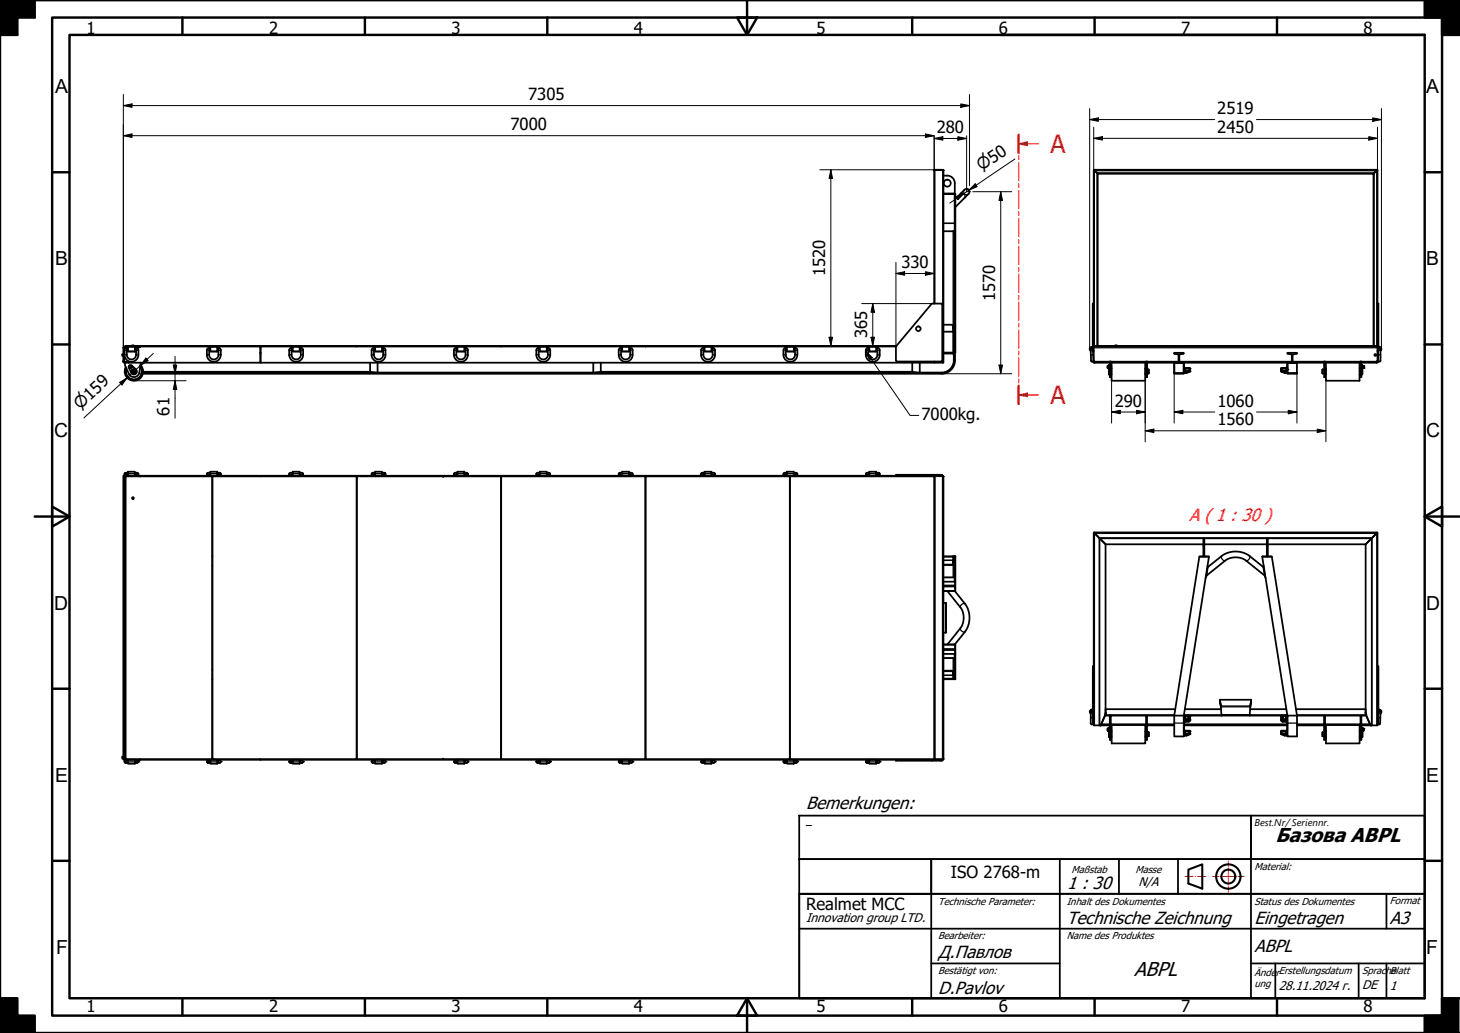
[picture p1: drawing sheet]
<svg xmlns="http://www.w3.org/2000/svg" width="420mm" height="297mm" viewBox="0 0 420 297" stroke-linecap="round" stroke-linejoin="round" font-family="sans-serif">
<!-- layer: Visible (ISO) -->
<g fill="none" stroke="#000" stroke-width=".51">
<path d="M268.8 49h2.7v55.3h-2.7M271.5 49l-.2-.2-2.4 .1-.1 38.4M271.5 55.8h3.4v45.7h-.6M271.5 50.5a2.42 2.42 0 0 1 3.3 2.2v3M271.5 55.7l3.3 .1M278.7 55.7l-3.8 3.8M278.8 55.7a.84 .84 0 0 0 0-1.2 .84 .84 0 0 0-1.2 0l-2.7 2.7M314.7 48.9l.2 .1zM314.7 48.9v38.4M314.9 48.8v.2M314.9 48.8h81.4M314.9 49l1 1-.9-.9"/>
<path d="M396.2 49l-.9 1 .8-.9M396.2 49l.1-.2-.2 .3M396.2 49l-.1 .1M396.3 49h.1M396.4 48.9l-.1 .1M396.4 48.9v38.4M274.5 66.4l-3 .1M35.9 99.8h.9M35.9 99.6h4.4M35.9 99.6l-.4 .4v3.9M36.2 99.6v-.1h24.9v.1M36.8 99.6h2v1.5h-2z"/>
<path d="M38 99.5v-.2h.5v.2M40.3 99.6h34.6v4.7h-37.8v-.2h-1.2M40.3 99.6v.3h-1.5l1.5-.1M60.5 99.6h2v1.5h-2zM61.1 99.6v-.1h41.5l.1 .1v-.1h41.5v.1M74.9 99.6h.1M84.2 99.6h2v1.5h-2zM107.9 99.6h2v1.5h-2zM131.6 99.6h2v1.5h-2zM144.2 99.6v-.1h41.5l.1 .1v-.1h41.5v.1M155.3 99.6h2.1v1.5h-2.1zM179 99.6h2.1v1.5h-2.1z"/>
<path d="M202.8 99.6h1.9v1.5h-1.9zM226.5 99.6h2v1.5h-2zM250.2 99.6h2v1.5h-2zM257.8 99.6h-182.8v4.7h193.8v-.3M258 99.5h-30.7v.1M270.8 87.3h-2.6l-10.4 12.3v4M270.8 87.3l.4 .3v16M271.5 93.4h2.4l.3 .2 .3 10M314.1 99.8l.6-.2v.3l-.7 .2-.1 .4M314.1 99.8l-.5 .5 .3 .6M314.5 99.6v-12.3h.2v12.3l-.2 .1M314.5 100v.2"/>
<path d="M314.9 99.6v-.1h81.3v.1M315.9 99.5v-49.5h79.4v49.5M320.9 99.5v-.2h.5v.2M396.4 99.6h-81.7v4.7h.3M396.4 87.3h.3v12.4M396.4 87.3v12.3h.3M396.4 99.6l1 .4 .1 .5-.2 .4M396.4 99.9l.7 .1 .2 .5M396.4 99.6v4.2M396.7 100v.1M35.5 103.9l.1 .2M35.5 103.9h.2v-3.9l.2-.1-.2 4 .2 .2"/>
<path d="M35.5 101.8h-.3v.5h.3M35.5 103.9v.1M35.6 104.2l.3 .1M35.7 103.9l.2 .2M35.7 101.5h.1M35.9 104.1h1.1v.2h-1.1M36 104.3v.8l1.1 2.4a1.6 1.6 0 0 0 1.7 .9 1.6 1.6 0 0 0 1.3-1.3l.4-2.8M36 104.4h-.2l.2 .1M36.8 100l-.6 .1-.3 .3v1.9l.7 1.3 1 .4 1.3-.3 .9-1.1v-2.2l-.3-.3-.7-.1M36.8 100.7h-.3v1.3a1.33 1.33 0 0 0 1.3 1.4 1.33 1.33 0 0 0 1.4-1.4v-1.3h-.4M37.2 105.1h.7l1.2 1.1a.86 .86 0 0 1-.1 1.3 .86 .86 0 0 1-1.2-.3l-.7-1.5zM37.3 105.5v.2"/>
<path d="M37.3 105.6l.5 .1M37.3 105.6l.2 .2 .3-.1M37.4 105.8h.1M37.4 105.2l-.1 .2M37.5 105.8h.1M37.5 105.2h.2M37.6 105.2l-.3 .4M37.6 105.2l.2 .1M37.6 105.2l.3 .2M37.8 105.3l.1 .1M37.8 105.3l.1 .2M37.9 105.4l-.1 .3"/>
<path d="M37.9 105.6l-.2 .2M38.4 106.9l.1 .1M38.4 106.8l.1 .2M38.4 106.7v.2M38.4 106.7v.1M38.5 107h.1M38.6 106.7l.1 .1M38.6 106.7h-.2M38.6 107h-.1M38.7 106.8l-.1 .2M40.3 105.5a2.28 2.28 0 0 1-1.4 3.6 2.28 2.28 0 0 1-2.5-3.1M40.4 105.2a2.44 2.44 0 0 1-1.5 4 2.44 2.44 0 0 1-2.6-3.4"/>
<path d="M40.4 105a2.66 2.66 0 0 1 .2 3.5 2.66 2.66 0 0 1-3.6 .5 2.66 2.66 0 0 1-.8-3.4M60.5 100l-.6 .1-.3 .3v2.1l.7 1.1 1 .4 1.3-.3 .6-.6 .3-.6v-2.1l-.3-.3-.7-.1M60.5 100.7h-.3v1.3a1.33 1.33 0 0 0 1.3 1.4 1.33 1.33 0 0 0 1.4-1.4v-1.3h-.4M74.9 101.5h.1M74.9 101.4h.1M84.2 100l-.7 .1-.2 .3-.1 1.9 .7 1.2 1.1 .5 1.4-.4 .8-1.1v-2.1l-.3-.3-.7-.1M84.2 100.7h-.3v1.3a1.33 1.33 0 0 0 1.3 1.4 1.33 1.33 0 0 0 1.4-1.4v-1.3h-.4M106.5 104.3l.1 2.6 2 .2h62.2l2-.2 .1-2.6M107.9 100l-.7 .1-.2 .3v1.9l.6 1.2 1.2 .5 1.3-.4 .7-.9 .1-2.3-.3-.3-.7-.1M107.9 100.7h-.3v1.3a1.33 1.33 0 0 0 1.3 1.4 1.33 1.33 0 0 0 1.4-1.4v-1.3h-.4M131.6 100l-.9 .3v2l.6 1.2 1.1 .5 1.4-.4 .7-.9 .1-2.3-.3-.3-.7-.1M131.6 100.7h-.3v1.3a1.33 1.33 0 0 0 1.4 1.4 1.33 1.33 0 0 0 1.3-1.4v-1.3h-.4"/>
<path d="M155.3 100l-.7 .1-.2 .3v1.9l.6 1.2 1.1 .5 1.4-.4 .8-1v-2.2l-.2-.3-.7-.1M155.3 100.7h-.3v1.3a1.32 1.32 0 0 0 1.3 1.4 1.32 1.32 0 0 0 1.4-1.4v-1.3h-.3M179 100l-.6 .1-.3 .3v1.9l.7 1.3 1.1 .4 1.4-.4 .7-1-.1-2.3-.8-.3M179 100.7h-.3v1.3a1.33 1.33 0 0 0 1.3 1.4 1.33 1.33 0 0 0 1.4-1.4v-1.3h-.3M202.8 100l-.7 .1-.3 .3v1.9l.7 1.3 1.1 .4 1.4-.4 .7-1v-2.2l-.2-.3-.8-.1M202.8 100.7h-.4v1.3a1.33 1.33 0 0 0 1.4 1.4 1.33 1.33 0 0 0 1.3-1.4v-1.3h-.4M226.5 100l-.7 .1-.3 .3v2.1l.7 1.1 1.1 .4 1.2-.3 .9-1.1v-2.2l-.2-.3-.7-.1M226.5 100.7h-.4v1.3a1.33 1.33 0 0 0 1.4 1.4 1.33 1.33 0 0 0 1.3-1.4v-1.3h-.3M250.2 100l-.8 .1-.2 .3v1.9l.6 1.2 1.2 .5 1.2-.3 .6-.6 .3-.6v-2.1l-.3-.3-.6-.1M250.2 100.7h-.4v1.3a1.33 1.33 0 0 0 1.4 1.4 1.33 1.33 0 0 0 1.3-1.4v-1.3h-.3M257.8 103.6l.4 .4h12.6M271.2 103.6l-.4 .4"/>
<path d="M271.5 101.5h2.7v.2M274.5 103.6a3.5 3.5 0 0 1-3.5 3.5l-8.3-.1-.2-.2v-2.5M274.8 101.5v2.1M274.8 103.6a3.8 3.8 0 0 1-3.8 3.9h-229.9M314.5 104h.4l.1 .3M314.6 100.8l.1 .1-.1 .2M314.6 103.7l-.3 .3-.3-.3-.1-3.3 .3-.4 .3 .4 .2 3.3M314.7 104.1h.3M315 104.3h4.4v-.3h.3v.3h10.1v-.3h.3v.3h7.8M318.8 105.2v.6M318.8 105.7v.1M318.8 105.4v.3"/>
<path d="M318.8 105.2v.2M318.8 105.2h.2l-.2 .2M318.8 105.2h.1M319 105.4v.3h-.2M319 105.7l-.2 .1M319 105.8h.1M319 105.3h.1M319.1 105.2v.7l-.1-.7M319.4 104v4.4h.3v-4.4M319.4 105h-.3v2.7h.3M319.4 104.1h.3M319.4 105.1h.3"/>
<path d="M319.7 107.4h.1M319.7 106.2h.1M319.7 105.7h.1M319.7 105.4h.1M319.8 105.4v.3M319.8 107.7h.1M319.8 106h.1M319.8 106v1.7M319.9 104.3v5.2h9.7v-5.2M329.6 107.7h.1M329.6 106h.1M329.7 106v1.7"/>
<path d="M329.7 107.4h.1M329.7 106.2h.1M329.8 104v4.4h.3v-4.4M329.8 104.1h.3M329.8 105.1h.3M330.1 107.4h.4M330.1 106.2h.4M330.5 106.2v1.2M337.9 107.3h2.7M337.9 104.3v3M337.9 107.2v.1M337.9 104.3h2.7l-2.7 .1"/>
<path d="M339.2 104l-.1 .3M339.2 104h.2v.3h-.2zM339.4 104v.3M339.4 102.1v1.9M339.4 102.1l.2-.2 .9-.2 .1-.2h-2.7l.1 .2 1.1 .2 .1 2.1M340.6 107.2v.1M340.6 104.4v2.9h-2.7M340.6 104.3h30M340.7 104.3l.1 1.4 1.6 .1 .1 1-1 .4h-.9M370.4 104.3l-.1 1.4-1.6 .1v1l1.8 .5M370.5 107.3h2.7M370.5 107.2v.1"/>
<path d="M370.6 104.3v3h2.6v-2.9M370.6 104.3h2.6l-2.6 .1M370.6 101.7l-.1-.2h2.7l-.1 .2-.9 .2-.2 .2M370.6 101.7l1 .2M371.6 101.9l.2 .2v1.9M371.8 104l-.1 .3M371.8 104h.2v.3h-.2zM372 104v.3M372 102.1v1.9M373.2 107.3h.1M373.2 104.3h7.8v-.3h.3v.3h10.2v-.3h.3v.3h4.3M380.6 106.2v1.2"/>
<path d="M380.6 107.4h.5M380.6 106.2h.5M381.1 104v4.4h.2v-4.4M381.1 104.1h.2M381.1 105.1h.2M381.3 107.4h.1M381.3 106.2h.1M381.5 106v1.7M381.5 107.7h.1M381.5 106h.1M381.6 104.3v5.2h9.6v-5.2M391.2 107.7h.2"/>
<path d="M391.2 106h.2M391.4 106v1.7M391.4 106v.1M391.4 105.4v.3M391.4 105.7h.1M391.4 105.4h.1M391.4 107.6v.1M391.4 107.4h.1M391.4 106.2h.1M391.5 104v4.4h.3v-4.4M391.5 104.1h.3M391.5 105.1h.3"/>
<path d="M391.8 105h.2v2.7h-.2M392 105.2v.7M392 106.2h.1M392 106.2v1.2M392.1 107.4l-.1 .1M392.1 105.2v.6M392.2 105.3h.1M392.2 105.5h.2M392.4 105.8h.1M392.4 105.2v.6zM392.4 105.2h-.2v.6h.2M392.4 105.8h-.2"/>
<path d="M396.2 104.1h.2M396.4 103.8l-.3 .5M396.4 103.8l-.1 .1M396.4 103.9v.4h-.3M396.6 100.4l.3-.4 .4 .3v3.4l-.3 .3-.4-.3v-3.3M396.6 100.8l-.2 .1 .2 .2M396.7 103.9l-.3 .1M36.2 137h24.9v81.3h-24.9zM36.8 136.7l2 .1M36.8 135.9l-.8 .1-.2 .2 .3 .5h.7M36.8 136.6h-.6M38.8 136.7v-1.1h-2v1.2"/>
<path d="M38.8 135.9l.8 .1 .2 .3-.2 .4h-.8M38.8 136.6h.6M40.3 137v-.2h34.6v.2M40.4 137v-.2h-4.9v81.7h4.7M60.5 136.7l2 .1M60.5 135.9h-.7l-.3 .3 .2 .4 .8 .1M60.5 136.6h-.6M61.1 137.1h.1M61.1 137h41.5v81.3h-41.5zM62.5 136.7v-1.1h-2v1.2M62.5 135.9l.8 .1 .2 .3-.1 .3-.9 .1M62.5 136.6h.6"/>
<path d="M84.2 136.7l2 .1M84.2 135.9l-.7 .1-.3 .3 .2 .3 .8 .1M84.2 136.6h-.6M86.2 136.7v-1.1h-2v1.2M86.2 135.9h.7l.3 .3-.1 .4-.9 .1M86.2 136.6h.6M102.6 137.1h.1M102.7 137h41.5v81.3h-41.5zM107.9 136.7l2 .1M107.9 135.9l-.7 .1-.3 .3 .3 .4h.7M107.9 136.6h-.6M109.9 136.7v-1.1h-2v1.2"/>
<path d="M109.9 135.9l.8 .1 .2 .2-.2 .5h-.8M109.9 136.6h.7M127.5 137.1h.1M131.6 136.7l2 .1M131.6 135.9l-.7 .1-.3 .2 .3 .5h.7M131.6 136.6h-.6M133.6 136.7v-1.1h-2v1.2M133.6 135.9l.8 .1 .2 .2-.2 .5h-.8M133.6 136.6h.7M144.2 137.1h.1M144.2 137h41.5v81.3h-41.5zM155.3 136.7l2.1 .1"/>
<path d="M155.3 135.9l-.7 .1-.3 .2 .3 .5h.7M155.3 136.6h-.6M157.4 136.7v-1.1h-2.1v1.2M157.4 135.9l.7 .1 .2 .2-.2 .5h-.7M157.4 136.6h.6M179 136.7l2.1 .1M179 135.9l-.7 .1-.2 .2 .2 .5h.7M179 136.6h-.6M181.1 136.7v-1.1h-2.1v1.2M181.1 135.9l.7 .1 .3 .2-.3 .5h-.7M181.1 136.6h.6M185.7 137.1h.1"/>
<path d="M185.8 137h41.5v81.3h-41.5zM202.8 136.7l1.9 .1M202.8 135.9l-.8 .1-.2 .2 .2 .5h.8M202.8 136.6h-.7M204.7 136.7v-1.1h-1.9v1.2M204.7 135.9l.8 .1 .3 .3-.3 .4h-.8M204.7 136.6h.7M226.5 136.7l2 .1M226.5 135.9h-.7l-.3 .3 .1 .4 .9 .1M226.5 136.6h-.7M227.3 137.1h.1M228.5 136.7v-1.1h-2v1.2"/>
<path d="M228.5 135.9l.7 .1 .3 .3-.2 .3-.8 .1M228.5 136.6h.6M250.2 136.7l2 .1M250.2 135.9l-.8 .1-.2 .3 .1 .3 .9 .1M250.2 136.6h-.6M252.2 136.7v-1.1h-2v1.2M252.2 135.9h.7l.3 .3-.2 .4-.8 .1M252.2 136.6h.6M257.8 136.8h-182.8v.2M257.8 136.8h11.2M268.2 136.8v-.3h3v.3M268.2 136.5h-10.4v.3"/>
<path d="M268.8 136.8v81.7M268.9 137h2.5M269 136.8l-.1 .2h-41.6v81.3h41.5M269 136.8h2.4l.1 .2M269.1 136.9l-.3 .2M271.2 136.9l.3 .2M271.5 137h.1M271.5 137v81.3M61.1 160h.1M144.2 160h.1M271.5 160h3.4v7.2M274.2 160l.1 1.3"/>
<path d="M274.7 160l-.4 1.1M274.8 160l-.5 1.2M314.7 153.2v55.4h4.7v-.2M314.9 153.1l.1 .2M314.9 153.1h81.4M315 153.3l-.3-.1 3.5 3.3v48.8l-1.4 3.2M315.9 154.2h.1M316.3 154.6l1.9 1.9h28.1M346.3 154.8h.3v5.2h-.3zM346.6 156.5h18M364.6 154.8h.2v5.2h-.2zM395.2 154.2h.1"/>
<path d="M396.1 153.4l-3.1 3.1h-28.2M396.2 153.3l.1-.2-.2 .3M396.2 153.3l-3.2 3.2v48.7l1.4 3.3M396.2 153.3l-.1 .1M396.3 153.3h.1M396.3 153.2v.1M396.4 153.2v55.4h-4.6v-.2M61.1 162.7h.1M144.2 162.7h.1M271.5 170h3.3l3.3 4.3 .7 1.6 .2 1.5-.1 1.6-.6 1.7-3.5 4.6h-3.3l3.3 .1v2.6h-3.3M271.5 167.3h3.3v2.6h-3.3M271.5 173.3l.8 .1v8.5l-.8 .1"/>
<path d="M271.5 168.4h3.3v.2h-3.3zM271.5 166h3.2M272.6 170l3.8 4.7a5.2 5.2 0 0 1 0 5.9l-3.8 4.7M274.3 160.1h.2l-.2 .2M274.3 161.3v-.2l-.1 1.1-.2 .2h-2.5M274.3 161.3h.1M274.3 161.3l-.2 1.2h-2.6M274.7 167.3l.2-.1v2.8l-.2-.1M345.1 160.1h2.8l-7.2 45.7v6h-2.8v-6zM345.2 160.1h2.7M347.2 165.5l5.4-4.3a5.2 5.2 0 0 1 6 0l5.4 4.3M347.2 165.5l-.2 .7"/>
<path d="M347.5 162.7l.1 .4M347.6 163.1l4.6-3.6 1.5-.7 1.6-.2 1.7 .1 1.6 .6 5 3.8M347.6 163.1l-.4 2.4M363.3 160.1h2.7M363.6 163.1l.4 2.4M363.7 162.7l-.1 .4M364 165.5l.2 .7M61.1 195.3h.1M61.1 192.6h.1M144.2 195.3h.1M144.2 192.6h.1M271.5 192.9h2.6l.2 1.2"/>
<path d="M271.5 193h2.6l.2 1.1M271.5 186.6h3.3v.3h-3.3zM271.5 189.2h3.2M274.2 195.1v.2M274.3 194l.5 1.3M274.3 195l.2 .1h-3M274.3 194v1.1M274.3 194.2h.1M274.3 194h.1M274.3 194.1l.4 1.2M274.7 185.4l.2-.1v2.8M274.7 188l.2 .1"/>
<path d="M274.9 188.1v7.2h-3.4M314.7 191.6h-.2v16.7h.2M396.4 191.6h.3v16.7h-.3M35.5 217.6h-.3v.5h.3M36.2 219.3h.6M36.8 218.5h2v1.1h-2zM36.8 218.7h-.7l-.3 .2 .2 .4h.8M38.8 218.7h.8l.2 .3-.2 .3h-.8M38.8 219.3h.7M40.3 218.3l-.1 .2M40.4 218.3l-.2 .2M59.9 219.3h.6"/>
<path d="M60.5 218.5h2v1.1h-2zM60.5 218.7h-.7l-.3 .2 .2 .4h.8M61.1 218.1h.1M62.5 218.7h.8l.2 .3-.2 .3h-.8M62.5 219.3h.7M74.9 218.3v.2h-34.6M75 218.3v.2h182.8M83.6 219.3h.6M84.2 218.5h2v1.1h-2zM84.2 218.7h-.7l-.3 .3 .3 .3h.7M86.2 218.7h.8l.2 .2-.1 .4h-.9M86.2 219.3h.7"/>
<path d="M102.6 218.1h.1M107.3 219.3h.6M107.9 218.5h2v1.1h-2zM107.9 218.7h-.7l-.3 .3 .3 .3h.7M109.9 218.7h.8l.2 .2-.1 .4h-.9M109.9 219.3h.7M127.5 218.1h.1M131 219.3h.6M131.6 218.5h2v1.1h-2zM131.6 218.7h-.7l-.3 .2 .3 .4h.7M133.6 218.7h.8l.2 .2-.2 .4h-.8M133.6 219.3h.7"/>
<path d="M144.2 218.1h.1M154.7 219.3h.6M155.3 218.5h2.1v1.1h-2.1zM155.3 218.7h-.7l-.3 .2 .3 .4h.7M157.4 218.7h.7l.2 .2-.2 .4h-.7M157.4 219.3h.6M178.4 219.3h.6M179 218.5h2.1v1.1h-2.1zM179 218.7h-.7l-.2 .2 .2 .4h.7M181.1 218.7h.7l.3 .2-.3 .4h-.7M181.1 219.3h.6M185.7 218.1h.1"/>
<path d="M202.1 219.3h.7M202.8 218.5h1.9v1.1h-1.9zM202.8 218.7h-.8l-.2 .2 .1 .4h.9M204.7 218.7h.8l.3 .3-.3 .3h-.8M204.7 219.3h.7M225.8 219.3h.7M226.5 218.5h2v1.1h-2zM226.5 218.7h-.8l-.2 .2 .1 .4h.9M227.3 218.1h.1M228.5 218.7h.7l.3 .3-.3 .3h-.7M228.5 219.3h.6M249.5 219.3h.7"/>
<path d="M250.2 218.5h2v1.1h-2zM250.2 218.7h-.8l-.2 .3 .2 .3h.8M252.2 218.7h.7l.3 .2-.2 .4h-.8M252.2 219.3h.6M268.2 218.5h-10.4v.2h13.4v-.2M268.8 218.3l.2 .2M268.8 218.2l.3 .2M268.8 218.3h.1M268.9 218.3h2.5M269 218.5h-.8v.2M271.5 218.3h.1M271.5 218.3l-.1 .2h-2.4"/>
<path d="M271.5 218.2l-.3 .2M313.9 204.6v3.4l.2 .3 .4-.1M314.2 204.3l-.3 .2v.3M314.5 204.4h-.4l-.2 .3M314.5 204l-.8 .3-.1 .5 .3 .4M314.5 204.2l-.3 .1M316.5 208.6h.1M316.8 208.4h2.6M318 205.8h75.1M318.1 205.4h.1M318.2 203.9v1M318.2 203.9h20"/>
<path d="M318.2 205.4l-1.5 3.2 .1-.1M318.2 205h.1M318.2 204.9v.1M318.2 205v.1M318.8 209.5v.6M318.8 209.5v.1M318.8 209.9v.2M318.8 209.6v.3M318.8 209.5h.1M318.8 209.5h.2l-.2 .1M319 209.9l-.2 .2M319 210.1h.1"/>
<path d="M319 209.6v.3h-.2M319.1 209.5v.6M319.1 210.5v1.3M319.4 208.2v.2M319.4 205.8v.2h.3M319.4 209.2h-.3v2.8h.3M319.7 205.8v6.9h-.3v-6.7M319.7 210.6h.1M319.7 211.7h.1M319.7 209.6h.1M319.7 210h.1M319.7 208.3v.1"/>
<path d="M319.7 208.4l.2 .2M319.7 208.4h10.1M319.8 209.6v.4M319.8 210.3v1.7M319.8 210.3h.1M319.8 212h.1M319.9 208.5h9.7v5.3h-9.7zM329.6 210.3h.1M329.6 212h.1M329.7 210.3v1.7M329.7 210.3h.1M329.8 211.9l-.1 .1"/>
<path d="M329.8 210.6h.1M329.8 211.7h.1M329.8 208.2v.2M329.8 205.8v.2h.3M329.8 208.4v.2h-.2M330.1 205.8v6.9h-.3v-6.7M330.1 210.6h.5M330.1 211.7h.5M330.1 208.3v.1M330.1 208.4v.2h7.8M330.1 208.4h7.8M330.6 210.6v1.1"/>
<path d="M340.7 208.4h29.7M340.7 208.6h29.7M340.8 211.5h.1M340.8 205.8l-.1 .1M341 203.9h10.4M342.1 205.8l-.1 .2M342.3 205.8l.2 .1-.1 1.4-1.6 .4-.1 2.1 .4 .3h1.4v1l-1 .4h-.8M351.1 201.2h9M351.3 203v.2M351.3 203l-.2-1.8 .2 2M351.3 203.2l.2 2.6M359.8 203.9h10.4"/>
<path d="M359.8 203v.2M359.8 203.2l-.2 2.6M360.1 201.2l-.3 2zM368.8 205.8l-.1 .1v1.4l1.7 .4v2.1l-.3 .3-1.4 .1v.9l1 .4h.8M369 205.8l.2 .2M370.4 205.8l.1 .1M370.4 211.5h.1M370.5 205.8l-7.3-45.7h2.8l7.3 45.7v6h-2.8v-6M373 203.9h20M373.3 208.4h7.7M380.6 210.6v1.1M380.6 210.6h.4"/>
<path d="M380.6 211.7h.4M381 208.3h.1M381 208.4v.2h-7.7M381 208.2v.2M381 205.8v.2h.3M381.3 205.8v6.9h-.3v-6.7M381.3 210.6h.1M381.3 211.7h.1M381.4 208.3v.1M381.4 208.4v.2h.2M381.4 208.4h10.1M381.4 211.9l.1 .1"/>
<path d="M381.5 210.3v1.7M381.5 210.3h.1M381.5 212h.1M381.5 210.3h-.1M381.6 208.5h9.7v5.3h-9.7zM391.3 210.3h.1M391.3 212h.1M391.4 210.3v1.7M391.4 209.6v.4M391.4 209.6h.1M391.4 210h.1M391.4 210.6h.1"/>
<path d="M391.4 211.7h.1M391.5 208.3v.1M391.5 208.4l-.2 .2M391.5 205.8v.2h.3M391.8 205.8v6.9h-.3v-6.7M391.8 209.2h.2v2.8h-.2M391.8 208.3v.1M391.8 208.4h2.5M392 210.5v1.3M392 209.5v.6M392.1 210.1l.1-.6v.6h.2M392.2 210h-.1"/>
<path d="M392.2 210v.1M392.2 209.6h.2M392.2 210.1h-.1M392.2 209.9h.2M392.4 209.5h-.3M392.4 209.5v.6M392.4 209.5h.1M393 205h.1M393 205v.1M393 205.4l1.5 3.2-.1-.1M393 203.9v1.1M393 205.4h.1"/>
<path d="M393.1 205.4h-.1M394.6 208.6h.1M396.7 204l.8 .3 .1 .5-.3 .4M396.7 204.2l.5 .2 .1 .4M396.7 204.5h.5l.1 .5-.1 3-.2 .3h-.4"/>
<circle cx="272.6" cy="52.7" r="1.01"/>
<circle cx="264.3" cy="94.5" r=".67"/>
<circle cx="37.6" cy="105.5" r=".33"/>
<circle cx="38.5" cy="106.8" r=".67"/>
<circle cx="38.5" cy="106.8" r=".52"/>
<circle cx="38.5" cy="106.8" r=".41"/>
<circle cx="38.5" cy="106.8" r=".12"/>
<circle cx="38.5" cy="106.8" r=".16"/>
<circle cx="395.8" cy="102.1" r=".26"/>
<circle cx="38.3" cy="143.2" r=".26"/>
</g>
<!-- layer: Visible Narrow (ISO) -->
<g fill="none" stroke="#000" stroke-width=".36">
<path d="M268.9 48.9h.1M269 48.9v38.4M269.1 48.8v.1M271.2 48.8v.1M271.3 48.9v55.4M271.5 55.8h3.2v47.8h-.1M274.8 55.8v45.7M276.5 55.7a.91 .91 0 0 1 .9 .2 .91 .91 0 0 1 .2 .9M314.8 49h.1M314.9 48.9v50.6M315 49.1h81.1M315.7 49.7h79.8"/>
<path d="M315.7 49.8v49.7M395.4 49.8v49.7M396.2 48.9v50.6M396.3 49h.1M271.5 64.2h3.2M274.3 66.5v28.5M274.5 66.2v37.4M35.5 100h.2M35.9 99.6v.2M36.8 99.7h2M40.2 99.6v.2M60.5 99.7h2"/>
<path d="M84.2 99.7h2M107.9 99.7h2M131.6 99.7h2M155.3 99.7h2.1M179 99.7h2.1M202.8 99.7h1.9M226.5 99.7h2M250.2 99.7h2M271.5 95.4h2.8M271.5 95.3h2.8M314.7 100h81.7M35.5 103.8h.2"/>
<path d="M35.5 103.9h.2M35.7 101.6h.1M35.7 101.7h.1M35.7 101.9h.1M35.7 102.1h.1M35.7 104l-.1 .1M35.8 102h.7M35.9 104.1v.2M36.5 100v.7h-.7M36.8 101h2M39.2 102h.6M39.2 100v.7h.6"/>
<path d="M41.1 107.3h229.9M41.2 106.8h65.3M41.2 107.1h66.6M59.5 102h.7M60.2 100v.7h-.7M60.5 101h2M62.9 102h.6M62.9 100v.7h.6M74.9 101.6h.1M74.9 101.7h.1M74.9 101.9h.1M74.9 102.1h.1"/>
<path d="M83.2 102h.7M83.9 100v.7h-.7M84.2 101h2M86.6 102h.6M86.6 100v.7h.6M106.9 102h.7M107.6 100v.7h-.7M107.9 101h2M108.6 104.3v2.8M108.7 104.3v2.8M110.3 102h.6M110.3 100v.7h.6"/>
<path d="M130.6 102h.7M131.3 100v.7h-.7M131.6 101h2M134 102h.6M134 100v.7h.6M154.3 102h.7M155 100v.7h-.7M155.3 101h2.1M157.7 102h.6M157.7 100v.7h.6M170.7 104.3v2.8M170.8 104.3v2.8"/>
<path d="M171.6 107.1h92.2M172.9 106.8h89.7M178.1 102h.6M178.7 100v.7h-.6M179 101h2.1M181.4 102h.7M181.4 100v.7h.7M201.8 102h.6M202.4 100v.7h-.6M202.8 101h1.9M205.1 102h.7M205.1 100v.7h.7"/>
<path d="M225.5 102h.6M226.1 100v.7h-.6M226.5 101h2M228.8 102h.7M228.8 100v.7h.7M249.2 102h.6M249.8 100v.7h-.6M250.2 101h2M252.5 102h.7M252.5 100v.7h.7M264.6 104.3v2.8M264.8 104.3v2.8"/>
<path d="M269 104v.3M271 107.1v.2M271.5 101.6h2.7M271.5 101.7h2.7M271.5 101.4h2.8M271.5 101.3h2.8M274.4 101.5h.1M274.6 103.6a3.6 3.6 0 0 1-3.6 3.6h-229.9M274.7 103.6a3.7 3.7 0 0 1-3.7 3.7M314.6 100.7h-.7M314.6 102l-.7 .1M314.7 103.6h.1"/>
<path d="M314.8 103.9h.2M315 103.9h81.1v.2M315 103.9v.2M319.1 107.2h.3M319.1 105.7h.3M319.4 107.5h.3M329.8 107.5h.3M339.4 104v.3M340.6 107l.2 .1M340.6 106.4h.2v.7M340.6 107.2h.1M340.6 105.9l.4 .2"/>
<path d="M340.6 106l.5 .4M340.6 105.6l.4 .5M340.7 104.3v1.2M340.7 105.5l.3 .3M340.8 107.2h.1M340.8 107.1v.1M340.8 106.3l.1 .1M340.8 107.1h.2M340.8 106.3l-.2-.1 .2 .1M340.8 106.3l.2 .1M340.8 106.3h.1M340.9 106.2l-.1 .1"/>
<path d="M341 106.5v.1M341 106.5l-.2 .5M341 107.1l.1 .1M341 106.6v.5M341 106.5h.1M341 106.4h.1M341 106.1h1.2M341 105.9h1.3zM341 105.8h.1M341.1 105.8h1.2M341.1 107.2h.3M341.1 107.2h-.3"/>
<path d="M341.1 106.5l-.1 .1M341.1 106.4v.1M341.5 107.1h-.1M341.5 107.1l.7-.4h-1.1v.4h.3M342.2 106.1h.1M342.2 106.1v.4h-1.1M342.3 106.8h.1M342.3 105.8l.2 .2M342.3 105.8h.1M342.4 106.5v.1M342.4 106.9l-.9 .3M342.5 106l-.1 .5"/>
<path d="M342.5 106l-.1 .6M342.5 106.7l-.1 .2zM342.5 106.7v.1M342.5 106v.7M368.7 106v.8M368.7 106.7l.1 .2M368.8 106.7l.1 .2zM368.8 106.9h-.1M368.8 106.9l.8 .3M368.8 106.1v.5M368.8 106.5v.1M368.8 106.1l.1-.2v.6"/>
<path d="M368.8 106.5h.1M368.8 106.1v.4M368.8 105.8h1.3M368.9 105.9h1.3zM368.9 105.8l-.2 .2M368.9 105.8v.1M368.9 106.5l-.1 .1M369.7 107.1h.1M369.7 107.1l-.8-.4h1.2v.4h-.3M370.1 107.2h.2M370.1 107.2h-.4M370.1 106.4l-1.2 .1"/>
<path d="M370.1 106.4h.1M370.1 105.8h.1M370.2 106.1h-1.4M370.2 105.9v.2M370.2 107.1l-.1 .1M370.2 107.1h.1M370.2 106.5v.4v-.3M370.2 106.5v.1M370.3 106.2v.1M370.3 107.1h.1M370.3 106.3l.3-.1-.3 .1M370.3 106.3l-.1 .1"/>
<path d="M370.3 106.3h.1M370.3 107.2h.1M370.3 107l-.1 .1M370.4 107.1v.1M370.4 105.5h.1M370.5 105.5l-.4 .3M370.5 104.3v1.2M370.6 106.4h-.2l-.1 .7M370.6 107l-.3 .1M370.6 107.2h-.2M370.6 106l-.5 .4M370.6 105.8l-.4 .3"/>
<path d="M370.6 105.6l-.4 .3M371.7 104v.3M381.1 107.5h.2M391.5 107.5h.3M391.8 107.2h.2M391.8 105.7h.2M396.1 103.9h.2M396.4 103.6h.2M396.6 100.7h.7M396.6 102h.7M35.8 136.3l.2 .3h.3M35.8 136.3l.4 .3"/>
<path d="M35.9 136.8v81.7M36.5 135.9v.7M36.8 136.2h2M39.2 135.9v.7M39.8 136.3l-.1 .3h-.4M39.8 136.3l-.4 .3M59.5 136.3l.2 .3h.3M59.5 136.3l.4 .3M60.2 135.9v.7M60.5 136.2h2M62.9 135.9v.7M63.5 136.3l-.1 .3h-.4"/>
<path d="M63.5 136.3l-.4 .3M83.2 136.3l.2 .3h.4M83.2 136.3l.4 .3M83.9 135.9v.7M84.2 136.2h2M86.6 135.9v.7M87.2 136.3l-.1 .3h-.4M87.2 136.3l-.4 .3M106.9 136.3l.2 .3h.4M106.9 136.3l.4 .3M107.6 135.9v.7M107.9 136.2h2"/>
<path d="M110.3 135.9v.7M110.9 136.3l-.1 .3h-.4M110.9 136.3l-.3 .3M130.6 136.3l.2 .3h.4M130.6 136.3l.4 .3M131.3 135.9v.7M131.6 136.2h2M134 135.9v.7M134.6 136.3l-.1 .3h-.4M134.6 136.3l-.4 .3M154.3 136.3l.2 .3h.4M154.3 136.3l.4 .3"/>
<path d="M155 135.9v.7M155.3 136.2h2.1M157.7 135.9v.7M158.3 136.3l-.1 .3h-.4M158.3 136.3l-.4 .3M178.1 136.3l.1 .3h.4M178.1 136.3l.4 .3M178.7 135.9v.7M179 136.2h2.1M181.4 135.9v.7M182.1 136.3l-.2 .3h-.4M182.1 136.3l-.4 .3"/>
<path d="M201.8 136.3l.1 .3h.4M201.8 136.3l.3 .3M202.4 135.9v.7M202.8 136.2h1.9M205.1 135.9v.7M205.8 136.3l-.2 .3h-.4M205.8 136.3l-.4 .3M225.5 136.3l.1 .3h.4M225.5 136.3l.3 .3M226.1 135.9v.7M226.5 136.2h2M228.8 135.9v.7"/>
<path d="M229.5 136.3l-.2 .3h-.4M229.5 136.3l-.4 .3M249.2 136.3l.1 .3h.4M249.2 136.3l.4 .3M249.8 135.9v.7M250.2 136.2h2M252.5 135.9v.7M253.2 136.3l-.2 .3h-.4M253.2 136.3l-.4 .3M268.9 136.9v.1M269 136.8v.1M269.1 136.9v81.5"/>
<path d="M270.8 136.5v.3M271.2 136.9v81.5M271.3 136.8v.1M271.5 136.9l-.1 .1M274.8 160v7.2M314.9 153.3h.1M315 153.2v55.4M315 153.4h81.1M316.3 154.6h78.6M316.3 154.7v53.9M316.5 154.8v53.8M316.5 154.9h29.8"/>
<path d="M346.3 157h.3M346.6 154.9h18M351.6 159.9a1 1 0 0 0 1 1.3M359.6 159.9a1.02 1.02 0 0 1-1 1.3M364.6 157h.2M364.8 154.9h29.9M394.7 154.8v53.8M394.9 154.7v53.9M396.2 153.2v55.4M396.3 153.3h.1M271.5 166h3.2M271.5 160.2h2.8"/>
<path d="M271.5 161.1h2.8M272.1 173.4v8.5M272.6 168.4v.2M273.9 162.4v.1M274.2 160.1h.4M274.2 162.2v.2M274.3 161.4v4.6M274.3 161h.1M274.5 161v5M274.7 160.1v7.2M277.7 173.6a1.02 1.02 0 0 0-1.3 1.1M347.4 163.5l.1 .1"/>
<path d="M271.5 189.2h3.2M271.5 195.1h2.8M271.5 194.1h2.8M272.6 186.6v.3M273.9 192.9v.1M274.2 195.2h.4M274.2 193v.1M274.3 189.2v4.7M274.3 194.3h.1M274.5 189.2v5M274.7 188v7.2M274.8 188.1v7.2"/>
<path d="M276.4 180.6a1.02 1.02 0 0 0 1.3 1.1M314.5 191.9h.2M396.4 191.9h.3M36.2 219.3l-.4-.3 .2 .3h.3M36.5 218.7v.6M36.8 219.1h2M39.2 218.7v.6M39.4 219.3l.4-.3-.3 .3M59.5 219l.5 .3h-.3zM60.2 218.7v.6M60.5 219.1h2M62.9 218.7v.6"/>
<path d="M63.1 219.3l.4-.3-.3 .3M83.6 219.3l-.4-.3 .5 .3M83.9 218.7v.6M84.2 219.1h2M86.6 218.7v.6M86.8 219.3l.4-.3-.1 .3zM107.3 219.3l-.4-.3 .5 .3M107.6 218.7v.6M107.9 219.1h2M110.3 218.7v.6M110.5 219.3h.3l.1-.3-.3 .3M131 219.3l-.4-.3 .2 .3h.3"/>
<path d="M131.3 218.7v.6M131.6 219.1h2M134 218.7v.6M134.2 219.3l.4-.3-.1 .3zM154.7 219.3l-.4-.3 .2 .3h.3M155 218.7v.6M155.3 219.1h2.1M157.7 218.7v.6M157.9 219.3h.3l.1-.3-.3 .3M178.4 219.3l-.3-.3 .1 .3h.3M178.7 218.7v.6M179 219.1h2.1"/>
<path d="M181.4 218.7v.6M181.6 219.3l.5-.3-.2 .3zM202.1 219.3l-.3-.3 .1 .3h.3M202.4 218.7v.6M202.8 219.1h1.9M205.1 218.7v.6M205.3 219.3l.5-.3-.4 .3M225.8 219.3l-.3-.3 .1 .3h.3M226.1 218.7v.6M226.5 219.1h2M228.8 218.7v.6M229 219.3l.5-.3-.4 .3"/>
<path d="M249.5 219.3l-.3-.3 .4 .3M249.8 218.7v.6M250.2 219.1h2M252.5 218.7v.6M252.7 219.3h.3l.2-.3-.4 .3M268.9 218.3v.1M269 218.4v.1M270.8 218.5v.2M271.3 218.4v.1M271.4 218.3l.1 .1M313.9 206.3h.6M313.9 205h.6"/>
<path d="M314.5 207.9h.2M316.9 208.2h2.5M318.1 205.6h19.8M318.2 204.9v.1M319.1 209.4h.3M319.1 210.5h.3M319.4 211.4h.3M319.7 208.2h10.1M319.7 209.7h.1M319.7 209.9h.1M329.8 211.4h.3M330.1 208.2h7.8"/>
<path d="M337.9 207.9h2.8M340.7 211.3l.1 .2M340.7 210.7l.3 .7M340.7 209.9v-.1l.3 .3M340.7 211.5h.1M340.7 210.2l.3 .2M340.7 210.4l.4 .3M340.7 209.9l.3 .5M340.7 206.2h.1M340.7 205.9h.1M340.7 206.1v.1M340.7 206.2v.5"/>
<path d="M340.7 205.9v.1M340.7 206.7v.2M340.7 205.6h10.8M340.7 207.8v2.1M340.7 208.2h29.7M340.8 207l-.1 .1M340.8 211.5h.1M340.8 207v.1M340.8 207.1h-.1M340.8 205.8h1M340.8 207l.1 .1M340.8 206.6l.1 .3z"/>
<path d="M340.8 210.6l.1 .1M340.8 205.8l-.1 .1 .1-.1M340.8 205.8v.1M340.8 205.8h.1M340.8 210.6l-.1-.1 .1 .1M340.8 205.9l.3 1M340.8 210.6l.2 .1M340.8 205.9l-.1 .8M340.8 205.9l-.1 .3M340.8 210.6h.1M340.8 205.9l.2 .9M340.9 206.9l-.1 .1"/>
<path d="M340.9 206.9l-.1 .3M340.9 210.4l-.1 .2M340.9 207.1h.1M340.9 205.9l.3 .7M340.9 205.9h.1M340.9 205.9h-.1M340.9 205.8v.1M341 210.7h.1M341 210.8v.1M341 210.8l-.2 .5M341 211.4l.1 .1M341 210.9v.5"/>
<path d="M341 210.8h.1M341 207.4l1 .1zM341 207.3l-.3 .1M341 207.3l-.3 .4M341 210.4h1.4h-.2M341 206.9l-.1 .2M341 206.8v.1M341 206.8l-.1 .1M341 206.9l-.1 .1M341 207.3h.9M341 206.9v.2M341 205.9l.3 .7"/>
<path d="M341 205.9h.8v.9M341 207.5h1M341 210.1h1.3zM341 207.5l-.3 .3M341 207.5h.1M341 205.8v.1M341 207.1l-.3 .2M341 207.1h.8M341 207.1h.2M341 207.1h.1M341.1 210.1h1.2M341.1 210.7v.1"/>
<path d="M341.1 211.5h.3M341.1 211.5h-.3M341.1 206.9l.1 .2M341.1 210.8l-.1 .1M341.1 206.9h.1M341.2 206.6v.3zM341.2 207.1h.1M341.2 206.9l.1 .1M341.2 206.9l.2 .1M341.3 207h.1M341.3 207l-.1 .1M341.3 206.6l.1 .3h.4"/>
<path d="M341.3 207v.1M341.3 206.6h-.1M341.4 207l-.1 .1M341.4 207h.4zM341.5 211.4h-.1M341.5 211.4l.7-.4h-1.1v.4h.3M341.8 206.9v.2M341.8 206.8v.1M341.8 205.8h.3M341.8 206.8h.2l-.2 .2 .3-.2M341.8 205.9h.2M341.8 205.8v.1"/>
<path d="M341.9 207.3l.1 .2M342 205.9v.1M342 206v.8zM342 207.5h.1M342.1 205.8h.1M342.1 205.8l-.1 .1M342.1 205.8l-.1 .2M342.1 206.8l-.3 .3M342.2 210.4h.1M342.2 206h.1M342.2 206l-.1 .8M342.2 210.4v.4h-1.1"/>
<path d="M342.2 206.9l-.3 .4M342.2 206v-.2v1.1M342.2 206.9l.1 .3-.4 .2M342.3 211.1h.1M342.3 205.8l.2 .2M342.3 210.1l.2 .2M342.3 205.8h-.2M342.3 210.1h.1M342.4 210.8v.1M342.4 206l.1 1zM342.5 211l-1 .5M342.5 210.3l-.1 .5"/>
<path d="M342.5 210.3l-.1 .6M342.5 207l-.5 .5M342.5 211v.1M342.5 207v.1M342.5 210.3v.7M342.5 205.9v1.1M351.3 203h8.5M351.3 203.2h8.5M351.5 205.5h8.1M359.6 205.6h10.9M368.7 210.3v.8M368.7 205.9v1.2"/>
<path d="M368.7 206v1zM368.7 207l.5 .5M368.7 211l.1 .1M368.8 211l.1 .1zM368.8 211.1l-.1 .1M368.8 211.1l.9 .4M368.8 210.4v.5M368.8 210.8v.1M368.8 206l.2-.2-.1 1.1M368.8 210.4l.2-.2-.1 .6M368.8 210.4v.4M368.8 210.8h.1"/>
<path d="M368.8 206h.1M368.8 210.1h1.3M368.8 205.8h.1M368.9 205.8h.2M368.9 210.1l1.3 .1zM368.9 205.8l-.2 .2M368.9 210.1l-.2 .2M368.9 206.9l.4 .4M368.9 206.9v.3l.4 .2M368.9 211h1.2v.4zM368.9 210.8l-.1 .1M369 206h.1"/>
<path d="M369 210.4h.1M369 206v.8M369 206.8l.4 .3M369 205.8l.2 .2M369.1 205.8h.1M369.1 205.8l.2 .1M369.1 207.5h1M369.2 207.5l1-.1zM369.2 206v.8zM369.2 207.5h.1M369.2 206.8l.2 .2-.4-.2M369.2 206.8h.1"/>
<path d="M369.3 207.3h.9M369.3 207.3v.1M369.3 206.8l.1 .1M369.3 205.8h-.2M369.3 205.8v.1M369.4 207h.4zM369.4 207.1h.4M369.4 206.9v.2M369.8 211.4h.1M369.7 211.4h.1M369.8 207.1h.1M369.8 207v.1"/>
<path d="M369.8 207l.1 .1M369.9 206.6l-.1 .3h-.4M369.9 207h-.1M369.9 207v.1M369.9 207.1h.2M369.9 207.1h.1M369.9 206.9l-.1 .1M369.9 206.9v.1M370 206.6l-.1 .3zM370.1 206.9l-.2 .2M370.1 206.9h-.2M370.1 211.5h.2"/>
<path d="M370.1 211.5h-.3M370.1 210.7l-1.2 .1M370.1 210.7h.1M370.1 205.9l-.2 .7M370.1 205.9h-.8v.9M370.1 207.1l.4 .2M370.1 207.5l.4 .3M370.1 207.1h.1M370.1 207.5h.1M370.1 205.8v.1M370.2 206.9v.2M370.2 206.8l.1-.9-.2 1"/>
<path d="M370.2 206.8v.1M370.2 206.8l.1 .1M370.2 206.9l.1 .1M370.2 206.9l-.1 .2M370.2 207.3l.3 .1M370.2 207.3l.3 .4M370.2 210.2v.2M370.2 210.4h-1.4M370.2 210.8v.4v-.3M370.2 210.8v.1M370.2 211.4l-.1 .1M370.2 205.9l-.3 .7"/>
<path d="M370.2 205.9h-.1M370.2 205.9h.1M370.2 205.8v.1M370.3 206.9v.1M370.3 210.4v.2M370.3 206.9l.1 .1M370.3 210.6l-.1 .1M370.3 210.6h.1M370.4 211.4h.1M370.3 210.6l.2-.1zM370.3 207l.1 .1M370.3 205.8l.2 .1z"/>
<path d="M370.3 205.9l.2 .8M370.3 207l-.1 .1M370.3 205.9l.2 .3M370.3 205.9h.1M370.3 211.3l-.1 .1M370.4 205.8h-1.1M370.4 206.6l-.1 .3zM370.4 207l-.2 .1M370.4 211.5h.1M370.4 207.1h.1M370.4 205.9h.1M370.4 211.4v.1"/>
<path d="M370.4 207.1v.1M370.4 207l.1 .1M370.4 207v.1M370.4 207.8l.1 2M370.4 209.8h.1M370.5 206.2v.5M370.5 206.7v.2M370.5 209.8l-.4 .3M370.5 205.9v.1M370.5 206.2h.1M370.5 209.9l-.3 .3M370.5 209.9h.1"/>
<path d="M370.5 207.7h.1M370.5 210.7l-.3 .7M370.5 211.3l-.1 .1M370.5 211.5h-.1M370.5 210.4l-.4 .3M370.5 210.2l-.3 .2M370.5 207.9h2.8M370.5 205.9h.1M370.5 206.1v.1M373.2 205.6h19.9M373.3 208.2h7.7M381 211.4h.3"/>
<path d="M381.3 208.2h10.2M391.4 209.7h.1M391.4 209.9h.1M391.5 211.4h.3M391.8 208.2h2.5M391.8 209.4h.2M391.8 210.5h.2M393 204.9v.1M396.4 207.9h.3M396.7 206.3h.5M396.7 205h.6"/>
<circle cx="38.5" cy="106.8" r=".07"/>
</g>
<!-- layer: Visible (ISO) -->
<g fill="#000">
<circle cx="35.7" cy="103.9" r=".25"/>
<circle cx="35.9" cy="104.3" r=".25"/>
<circle cx="340.6" cy="106.2" r=".25"/>
<circle cx="370.5" cy="106.2" r=".25"/>
<circle cx="392.4" cy="105.2" r=".25"/>
<circle cx="392.4" cy="105.8" r=".25"/>
<circle cx="396.3" cy="103.9" r=".25"/>
<circle cx="274.3" cy="195.1" r=".25"/>
<circle cx="35.8" cy="219" r=".25"/>
<circle cx="39.8" cy="219" r=".25"/>
<circle cx="59.5" cy="219" r=".25"/>
<circle cx="63.5" cy="219" r=".25"/>
<circle cx="83.2" cy="219" r=".25"/>
<circle cx="87.2" cy="219" r=".25"/>
<circle cx="106.9" cy="219" r=".25"/>
<circle cx="110.9" cy="219" r=".25"/>
<circle cx="130.6" cy="219" r=".25"/>
<circle cx="134.6" cy="219" r=".25"/>
<circle cx="154.3" cy="219" r=".25"/>
<circle cx="158.3" cy="219" r=".25"/>
<circle cx="178.1" cy="219" r=".25"/>
<circle cx="182.1" cy="219" r=".25"/>
<circle cx="201.8" cy="219" r=".25"/>
<circle cx="205.8" cy="219" r=".25"/>
<circle cx="225.5" cy="219" r=".25"/>
<circle cx="229.5" cy="219" r=".25"/>
<circle cx="249.2" cy="219" r=".25"/>
<circle cx="253.2" cy="219" r=".25"/>
<circle cx="316.5" cy="208.6" r=".25"/>
<circle cx="318.8" cy="209.5" r=".25"/>
<circle cx="319.4" cy="208.3" r=".25"/>
<circle cx="329.8" cy="208.3" r=".25"/>
<circle cx="392.4" cy="209.5" r=".25"/>
</g>
<!-- layer: Visible Narrow (ISO) -->
<g fill="#000">
<circle cx="271.5" cy="48.9" r=".18"/>
<circle cx="341" cy="105.8" r=".18"/>
<circle cx="342.5" cy="106" r=".18"/>
<circle cx="342.5" cy="106.7" r=".18"/>
<circle cx="368.7" cy="106" r=".18"/>
<circle cx="368.7" cy="106.7" r=".18"/>
<circle cx="370.1" cy="105.8" r=".18"/>
<circle cx="316.5" cy="208.6" r=".18"/>
<circle cx="318.1" cy="205.4" r=".18"/>
<circle cx="340.7" cy="207.7" r=".18"/>
<circle cx="340.7" cy="209.9" r=".18"/>
<circle cx="340.7" cy="205.9" r=".18"/>
<circle cx="340.8" cy="205.9" r=".18"/>
<circle cx="340.9" cy="207.1" r=".18"/>
<circle cx="341" cy="210.1" r=".18"/>
<circle cx="341" cy="207.5" r=".18"/>
<circle cx="342.3" cy="210.1" r=".18"/>
<circle cx="342.5" cy="207" r=".18"/>
<circle cx="342.5" cy="211" r=".18"/>
<circle cx="342.5" cy="206" r=".18"/>
<circle cx="342.5" cy="210.3" r=".18"/>
<circle cx="368.7" cy="207" r=".18"/>
<circle cx="368.7" cy="206" r=".18"/>
<circle cx="368.7" cy="211" r=".18"/>
<circle cx="368.7" cy="210.3" r=".18"/>
<circle cx="368.9" cy="210.1" r=".18"/>
<circle cx="369.2" cy="207.5" r=".18"/>
<circle cx="370.1" cy="210.1" r=".18"/>
<circle cx="370.1" cy="207.5" r=".18"/>
<circle cx="370.2" cy="207.1" r=".18"/>
<circle cx="370.3" cy="205.8" r=".18"/>
<circle cx="370.5" cy="205.9" r=".18"/>
<circle cx="393" cy="205.4" r=".18"/>
<circle cx="394.6" cy="208.6" r=".18"/>
</g>
<!-- layer: Hatch (ISO) -->
<g fill="#000">
<path d="M0 0h10v5h-5v5h-5z" fill-rule="evenodd"/>
<path d="M410 0h10v10h-5v-5h-5z" fill-rule="evenodd"/>
<path d="M0 287h5v5h5v5h-10z" fill-rule="evenodd"/>
<path d="M410 292h5v-5h5v10h-10z" fill-rule="evenodd"/>
</g>
<g fill="none" stroke="#f00" stroke-width=".36">
<path d="M293.2 38.7v5.2M293.2 44.8v1.1M293.2 46.8v5.2M293.2 52.9v1M293.2 54.8v5.2M293.2 41.3h2.5M293.2 60.9v1M293.2 62.8v5.2M293.2 68.9v1.1M293.2 70.8v5.3M293.2 76.9v1.1M293.2 78.9v5.2"/>
<path d="M293.2 84.9v1.1M293.2 86.9v5.2M293.2 93v1M293.2 94.9v5.2M293.2 101v1.1M293.2 102.9v5.2M293.2 109v1.1M293.2 110.9v5.3"/>
</g>
<path d="M293.2 38.7v5.2M293.2 110.9v5.3" fill="none" stroke="#f00" stroke-width=".7"/>
<path d="M293.2 41.3l2.5-.5v1.1z" fill="#f00"/>
<path d="M293.2 41.3l2.5-.5v1.1zM295.7 41.3h3.1M293.2 113.6h2.5" fill="none" stroke="#f00" stroke-width=".36"/>
<path d="M293.2 113.6l2.5-.5v1z" fill="#f00"/>
<path d="M293.2 113.6l2.5-.5v1zM295.7 113.6h3.1" fill="none" stroke="#f00" stroke-width=".36"/>
<!-- layer: Border (ISO) -->
<g fill="none" stroke="#000" stroke-width=".7">
<path d="M0 0h10v5h-5v5h-5zM15 5h400v287h-400zM20 10h390v277h-390zM52.5 5v5M105 5v5M157.5 5v5M212.1 5h5.8l-2.9 5zM215 0v10M262.5 5v5M288 10h122M315 5v5M367.5 5v5"/>
<path d="M410 0h10v10h-5v-5h-5zM420 0h-420v297h420h-10v-5h5v-5h5M15 49.5h5M410 49.5h5M15 99h5M410 99h5M10 148.5h10M15 145.7l5 2.8-5 2.9zM410 148.5l5-2.8v5.7zM410 148.5h10M15 198h5M410 198h5"/>
<path d="M15 247.5h5M410 247.5h5M0 287h5v5h5v5h-10zM52.5 287v5M105 287v5M157.5 287v5M215 287l2.9 5h-5.8zM215 287v10M262.5 287v5M315 287v5M367.5 287v5"/>
</g>
<!-- layer: Title (ISO) -->
<g fill="none" stroke="#000" stroke-width=".51">
<path d="M230 234.5h130v12.5h-130zM360 234.5h50v12.5h-50zM230 247h38v10h-38zM305 247v40M322 247v10M339 247v10M360 247v40M399 257v10M410 257v-10h-142v40M230 267h180M268 277h37M360 277h50"/>
<path d="M367 277v10M391 277v10M399 277v10"/>
</g>
<g fill="none" stroke="#f00" stroke-width=".3">
<path d="M341 252h2.4M344 252h.1M344.6 252h2.4M349 252h1.8M351.2 252h.1M351.7 252h3.6M353.5 247.5v1.8M353.5 249.8h.1M353.5 250.3v3.5M353.5 254.3h.1M353.5 254.8v1.7M355.7 252h.1"/>
<path d="M356.2 252h1.8"/>
</g>
<g fill="none" stroke="#000" stroke-width=".59">
<path d="M230 257h180v30h-180zM342 250l4-1.5v7l-4-1.5z"/>
<circle cx="353.5" cy="252" r="3.5"/>
<circle cx="353.5" cy="252" r="2"/>
</g>
<path d="M232 237.4h1.5" fill="none" stroke="#000" stroke-width=".29"/>
<!-- layer: Dimension (ISO) -->
<g fill="none" stroke="#000" stroke-width=".29">
<path d="M35.5 39l2.5-.5v1zM35.5 39h233.3l-2.5 .5v-1l2.5 .5M35.5 30.4l2.5-.5v1zM35.5 27.2v72.8M35.5 30.4h243.5M268.8 39.8l2.5-.5v1zM268.8 39.8h9.4M268.8 39.1v9.9M275.7 39.3l2.5 .5-2.5 .5zM276.5 29.9l2.5 .5-2.5 .5zM278.2 39.1v16h1.1M279 27.2v26.2"/>
<path d="M313.6 34.4l2.5-.5v1zM313.6 34.4h35.9M313.6 31.2v69.2M314.7 39.8l2.5-.5v1zM314.7 39.8h81.7M314.7 36.6v12.3M361.6 34.4h36M393.9 39.3l2.5 .5-2.5 .5zM395.1 33.9l2.5 .5-2.5 .5zM396.4 36.6v12.3M397.6 31.2v69.1M235.9 48.8h33.2"/>
<path d="M239.1 48.8l.5 2.5h-1zM239.1 48.8v50.7M275.1 56.6l2.4-1-1.8 1.8zM278.4 54.3a.84 .84 0 0 1 .5 1.2 .84 .84 0 0 1-1.2 .3 .84 .84 0 0 1-.1-1.3M278.8 54.7l1.8-1.8 .6 .8zM279 54.7v.4M280 55.1h11.2M280.9 53.3l-7.6 5.1M288 55.1l.5 2.5h-1zM288 55.1v52.4M292.1 45.7l-13.3 9M257.8 78.6l2.5-.5v1z"/>
<path d="M257.8 78.6h11M257.8 75.5v24.1M266.3 78.1l2.5 .5-2.5 .5zM238.6 97h1l-.5 2.5zM248 87.3h20.2M250.7 97h1l-.5 2.5zM251.2 87.3l.5 2.5h-1zM251.2 87.3v12.2M34.4 110l2.2-1.4-1.5 2.1zM36.6 108.6l-12.4 11.6M36.6 108.6l-1.8 1.7M38.5 109.5h15.1"/>
<path d="M40.4 107.5h.7M42 103l.7 .7-2.2 1.3zM44.1 101.6l-7.5 7M49.9 105h1l-.5 2.5zM50.4 109.5l.5 2.5h-1zM50.4 102.5v17.8M271 107.5h20.2M287.5 105h1l-.5 2.5zM319.9 118.5l2.5-.5v1zM319.9 118.5h9.7M319.9 109.5v12.2M327.1 118l2.5 .5-2.5 .5z"/>
<path d="M329.6 109.5v17.5M337.9 118.5l2.5-.5v1zM337.9 118.5h11.7M337.9 107.3v14.4M361.6 118.5h11.6M370.7 118l2.5 .5-2.5 .5zM373.2 107.3v14.4M381.6 109.5v17.5M329.6 123.9l2.5-.5v1zM329.6 123.9h52M379.1 123.4l2.5 .5-2.5 .5z"/>
</g>
<g fill="#000">
<path d="M35.5 39l2.5-.5v1zM35.5 30.4l2.5-.5v1zM266.3 38.5l2.5 .5-2.5 .5zM268.8 39.8l2.5-.5v1zM276.5 29.9l2.5 .5-2.5 .5zM313.6 34.4l2.5-.5v1zM314.7 39.8l2.5-.5v1zM395.1 33.9l2.5 .5-2.5 .5zM239.1 48.8l.5 2.5h-1zM275.7 39.3l2.5 .5-2.5 .5zM275.1 56.6l2.4-1-1.8 1.8zM278.8 54.7l1.8-1.8 .6 .8z"/>
<path d="M288 55.1l.5 2.5h-1zM393.9 39.3l2.5 .5-2.5 .5zM257.8 78.6l2.5-.5v1zM266.3 78.1l2.5 .5-2.5 .5zM238.6 97h1l-.5 2.5zM250.7 97h1l-.5 2.5zM251.2 87.3l.5 2.5h-1zM34.4 110l2.2-1.4-1.5 2.1zM42 103l.7 .7-2.2 1.3zM49.9 105h1l-.5 2.5zM50.4 109.5l.5 2.5h-1zM287.5 105h1l-.5 2.5z"/>
<path d="M319.9 118.5l2.5-.5v1zM327.1 118l2.5 .5-2.5 .5zM337.9 118.5l2.5-.5v1zM370.7 118l2.5 .5-2.5 .5zM329.6 123.9l2.5-.5v1zM379.1 123.4l2.5 .5-2.5 .5z"/>
</g>
<!-- layer: Symbol (ISO) -->
<path d="M249.2 101l1.8 1.8-.8 .5zM249.2 101l12.7 18.5h2.5" fill="none" stroke="#000" stroke-width=".29"/>
<path d="M249.2 101l1.8 1.8-.8 .5z" fill="#000"/>
<g font-size="7.2" fill="#f00">
<text x="302.3" y="44">A</text>
<text x="302.3" y="116.2">A</text>
</g>
<g font-size="5.8">
<text x="367.1" y="242">Базова ABPL</text>
<text x="326.3" y="280.5">ABPL</text>
</g>
<g font-size="5.6">
<text x="15.9" y="26.8">A</text>
<text x="410.4" y="26.8">A</text>
<text x="15.9" y="76.3">B</text>
<text x="410.4" y="76.3">B</text>
<text x="15.6" y="125.8">C</text>
<text x="410.4" y="125.8">C</text>
<text x="15.6" y="175.3">D</text>
<text x="410.4" y="175.3">D</text>
<text x="15.9" y="224.8">E</text>
<text x="410.4" y="224.8">E</text>
<text x="16.2" y="274.3">F</text>
<text x="410.4" y="274.3">F</text>
</g>
<text font-size="5.1" fill="#f00" x="342.2" y="149.8">A ( 1 : 30 )</text>
<g font-size="5.1">
<text x="232" y="232.5">Bemerkungen:</text>
<text x="307.1" y="255.6">1 : 30</text>
<text x="307" y="265.7">Technische Zeichnung</text>
<text x="361" y="265.6">Eingetragen</text>
<text x="400" y="265.6">A3</text>
<text x="270" y="275.5">Д.Павлов</text>
<text x="361" y="273.8">ABPL</text>
<text x="270" y="285.7">D.Pavlov</text>
</g>
<g font-size="4.8">
<text x="24.9" y="9.6">1</text>
<text x="77.4" y="9.6">2</text>
<text x="129.9" y="9.6">3</text>
<text x="182.4" y="9.6">4</text>
<text x="234.9" y="9.6">5</text>
<text x="287.4" y="9.6">6</text>
<text x="339.9" y="9.6">7</text>
<text x="392.4" y="9.6">8</text>
<text x="152" y="28.8">7305</text>
<text x="350.3" y="32.8">2519</text>
<text x="146.9" y="37.4">7000</text>
<text x="269.6" y="38.2">280</text>
<text x="350.3" y="38.2">2450</text>
<text x="259.4" y="77.1">330</text>
<text x="237.5" y="79.4" transform="rotate(-90 237.5 79.4)">1520</text>
<text x="286.4" y="86.5" transform="rotate(-90 286.4 86.5)">1570</text>
<text x="249.6" y="97.3" transform="rotate(-90 249.6 97.3)">365</text>
<text x="48.8" y="119.5" transform="rotate(-90 48.8 119.5)">61</text>
<text x="320.8" y="116.9">290</text>
<text x="350.3" y="116.9">1060</text>
<text x="265.2" y="120.8">7000kg.</text>
<text x="350.3" y="122.3">1560</text>
<text x="273.7" y="252.6">ISO 2768-m</text>
<text x="232" y="261.7">Realmet MCC</text>
<text x="24.9" y="290.9">1</text>
<text x="77.4" y="291">2</text>
<text x="129.9" y="291">3</text>
<text x="182.4" y="290.9">4</text>
<text x="234.9" y="290.9">5</text>
<text x="287.4" y="291">6</text>
<text x="339.9" y="290.9">7</text>
<text x="392.4" y="291">8</text>
</g>
<g font-size="4.6">
<text x="282.5" y="49.3" transform="rotate(-34 282.5 49.3)">⌀50</text>
<text x="23.1" y="117.9" transform="rotate(-43 23.1 117.9)">⌀159</text>
</g>
<g font-size="3.6">
<text x="327.6" y="254.6">N/A</text>
<text x="232" y="265.2">Innovation group LTD.</text>
<text x="368" y="284.6">28.11.2024 г.</text>
<text x="392" y="284.5">DE</text>
<text x="400" y="284.6">1</text>
</g>
<g font-size="2.9">
<text x="308.4" y="251.1">Maßstab</text>
<text x="326.7" y="251">Masse</text>
<text x="361" y="250.1">Material:</text>
<text x="270" y="260.1">Technische Parameter:</text>
<text x="307" y="260.1">Inhalt des Dokumentеs</text>
<text x="361" y="260.1">Status des Dokumentes</text>
<text x="400" y="260">Format</text>
<text x="270" y="270.1">Bearbeiter:</text>
<text x="307" y="270.1">Name des Produktes</text>
<text x="270" y="280.1">Bestätigt von:</text>
<text x="361" y="280.5">Ände</text>
<text x="367.2" y="280.5">rErstellungsdatum</text>
<text x="392" y="280.1">SprachBlatt</text>
<text x="400.3" y="280.1">e</text>
<text x="361" y="283.8">ung</text>
</g>
<text font-size="2.8" x="361" y="237.6">Best.Nr/ Seriennr.</text>
</svg>
